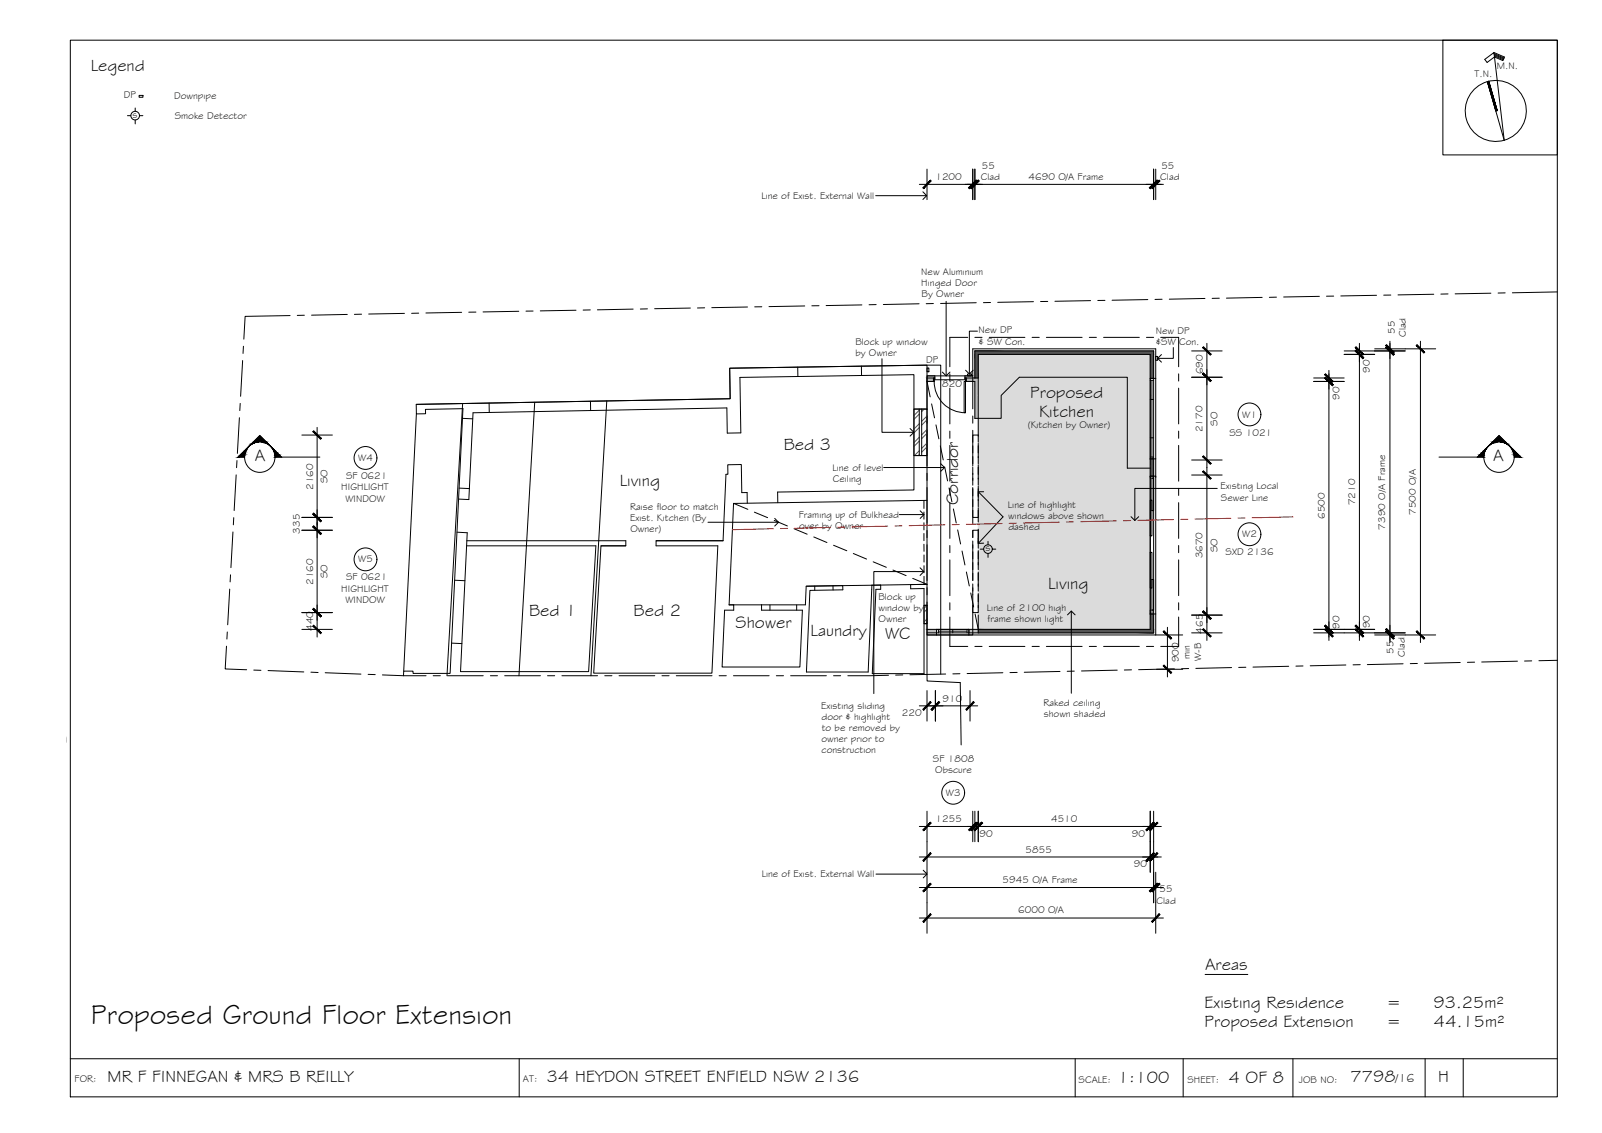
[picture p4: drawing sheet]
<svg xmlns="http://www.w3.org/2000/svg" width="420mm" height="297mm" viewBox="0 0 420 297" stroke-linecap="round" stroke-linejoin="round" font-family="sans-serif">
<!-- layer: HATCH -->
<g fill="#bababa" stroke="#bababa" stroke-width=".26">
<path d="M255.1 99.1l1.5 .9v-.9zM255.1 99.1l1.5 .9h-1.5z"/>
<path d="M253.4 99.1l1.7 .9v-.9zM253.4 99.1l1.7 .9h-1.7z"/>
<path d="M243.1 99.1l1.7 .9v-.9zM243.1 99.1l1.7 .9h-1.7z"/>
<path d="M255.7 100l.9 9.7v-9.7zM255.7 100l.9 9.7h-.9z"/>
<path d="M255.1 165l1.5 .9v-.9zM255.1 165l1.5 .9h-1.5z"/>
<path d="M254.1 165l1 .9v-.9zM254.1 165l1 .9h-1z"/>
<path d="M243.1 165l2.5 .9v-.9zM243.1 165l2.5 .9h-2.5z"/>
</g>
<g fill="#dbdbdb" stroke="#dbdbdb" stroke-width=".26">
<path d="M256.6 131.1h45.1v5.3z"/>
<path d="M256.6 92.9l45.1 6v-6zM256.6 92.9l45.1 6h-45.1z"/>
<path d="M295.7 98.9l6 .3v-.3zM295.7 98.9l6 .3h-6z"/>
<path d="M267.3 98.9l28.4 .3v-.3zM267.3 98.9l28.4 .3h-28.7z"/>
<path d="M295.7 99.2l6 4.5v-4.5zM295.7 99.2l6 4.5h-6z"/>
<path d="M267 99.2l28.7 4.5v-4.5zM262.6 103.7l4.4-4.5 28.7 4.5z"/>
<path d="M256.6 98.9l6 4.8 4.7-4.8zM256.6 98.9l6 4.8h-6z"/>
<path d="M295.7 103.7l6 6v-6zM295.7 103.7l6 6h-6z"/>
<path d="M262.6 103.7l33.1 6v-6zM262.6 103.7l33.1 6h-33.1z"/>
<path d="M256.6 103.7l6 6v-6zM256.6 103.7l6 6h-6z"/>
<path d="M295.7 109.7l6 10.6v-10.6zM295.7 109.7l6 10.6h-6z"/>
<path d="M256.6 109.7l39.1 10.6v-10.6zM256.6 109.7l39.1 10.6h-39.1z"/>
<path d="M295.7 120.3l6 2.4v-2.4zM295.7 120.3l6 2.4h-6z"/>
<path d="M256.6 120.3l39.1 2.4v-2.4zM256.6 120.3l39.1 2.4h-39.1z"/>
<path d="M256.6 122.7l45.1 2.1v-2.1zM256.6 122.7l45.1 2.1h-45.1z"/>
<path d="M256.6 124.8l45.1 6.3v-6.3zM256.6 124.8l45.1 6.3h-45.1z"/>
<path d="M256.6 131.1v5.3h45.1zM256.6 136.4h45.1l-45.1 1zM256.6 137.4h45.1v-1z"/>
<path d="M256.6 137.4l45.1 23.6v-23.6zM256.6 137.4l45.1 23.6h-45.1z"/>
<path d="M256.6 161l45.1 4v-4zM256.6 161l45.1 4h-45.1z"/>
</g>
<g fill="#545454" stroke="#545454" stroke-width=".26">
<path d="M243.1 99.2v.3z"/>
<path d="M243.1 99.5v.5z"/>
<path d="M302.1 119.8v.5z"/>
<path d="M302.4 119.8v.5z"/>
<path d="M255.7 92l46.9 .9v-.9zM255.7 92l46.9 .9h-46.9z"/>
<path d="M255.7 92.9l.9 6.2v-6.2zM255.7 92.9l.9 6.2h-.9z"/>
<path d="M301.7 92.9l.9 6.3v-6.3zM301.7 92.9l.9 6.3h-.9z"/>
<path d="M301.7 120.3l.9 4.5v-4.5zM301.7 120.3l.9 4.5h-.9z"/>
<path d="M301.7 161l.9 4v-4zM301.7 161l.9 4h-.9z"/>
<path d="M256.6 165l46 .9v-.9zM256.6 165l46 .9h-46z"/>
</g>
<!-- layer: BORDER -->
<g fill="none" stroke="#000" stroke-width=".26">
<path d="M18.4 10.5h390v277.1h-390zM378.4 10.5h30v30.1h-30zM391.8 13.8l2.8 1.2-.4 .9-2.2-1-2 1.5-.6-.8 2.4-1.8 2.7 23-4.4-15.4M391.8 14.1l2.7 1.1M391.9 14.3l2.5 1.1M391.9 14.6l2.4 1.1M390.5 21.3l2.2 7.7M18.4 277.6h390M136.2 277.6v10M282 277.6v10M310.3 277.6v10M339.1 277.6v10"/>
<path d="M373.8 277.6v10M383.8 277.6v10"/>
<circle cx="392.3" cy="29.1" r="8"/>
</g>
<!-- layer: SERVICES -->
<g fill="none" stroke="#000" stroke-width=".26">
<path d="M33.4 30.3h.9M35.5 28.3v.9M35.5 31.4v1.1M36.5 25h1v.5h-1zM36.6 30.3h.9M243.1 96.5h.5v1h-.5zM253.8 98.1h.9v.4h-.9zM303.1 93.4h.5v1.1h-.5zM257.1 144h.9M259.1 141.9v.9M259.1 145.1v1M260.3 144h.9"/>
<circle cx="35.5" cy="30.3" r="1.13"/>
<circle cx="259.1" cy="144" r="1.13"/>
</g>
<!-- layer: EXISTING -->
<g fill="none" stroke="#000" stroke-width=".26">
<path d="M209.2 96.3l.1 2.4M225.9 96l.1 2.4M121.3 109.7l2.7 .1M128.3 105.7v2.4M154.9 105.2v2.4M239.7 119.4h3.4M239.7 107.2h3.4M119.9 139.5l2.6 .2-1.7 36.4h33.6l1.9-33h-33.9M120.3 130.8l2.7 .2 1.1-22.8 66.5-1.3 .1 6.7 3.6-.1-.2-14.6 45.6-.7v30.3l-35.8 .5 .1 2.8M120.4 128l2.7 .1M196 131.9l-.1-2.8-1.4 .1-.1-7.4h-3.5v2.5h-.5l-.8 17.5M243.1 131.2l-50.7 .8-1.2 26.6"/>
<path d="M119.2 152.1l2.7 .1M122.4 141.8h41.7v1.3h-6.5l-1.9 33.4h31l1.6-33.4h-16.2v-1.3h17.5M157.6 143.1h6.5M172.1 141.8h17.5M191.2 158.6h1.2v1.4h-2.4l-.6 14.9h20.4l.6-14.9h-10.7v-1.4M201.9 158.6v1.4M208.9 158.6v1.4M213.7 153.7v1.1M218.5 153.6v1.1M228.7 153.4l-1 22.8h-16.2l.9-21.4 8.7-.2-.1-1.1-9.6 .2-.2 4.9h-20M228.7 153.4l14.4-.2-4.3 .1 .1 1.1 3.4-.1v22.3h-13.5l.9-22.1h1.3v-1.1zM228.7 153.4l-17.1 .3"/>
<path d="M242.3 158.7h.8M105.8 177.1l.1-1.1h2.4v.5h9.8l3.3-69.4-9.8 .2v1.2h-2.4v-2.5l82.3-1.5-.1-8 51.7-.8v82.8l8.7 .5 .3 16.3M118.4 168.6l2.7 .1M242.3 163.5h.8"/>
</g>
<!-- layer: INSULCLAD -->
<path d="M243.1 98.5h2.1v.6M253.1 99.1v-.6h2v-7h48v7.7M303.1 120.3v4.9M243.1 166.5h2.5M303.1 161v5.5h-49" fill="none" stroke="#000" stroke-width=".26"/>
<!-- layer: ROOFPLAN NEW -->
<g fill="none" stroke="#000" stroke-width=".26">
<path d="M249.1 98v1.9M253.8 88.4h-4.7v7.8M255.7 88.4h1.9M259.4 88.4h9.4M270.7 88.4h1.9M274.4 88.4h9.4M285.7 88.4h1.9M289.4 88.4h9.4M300.7 88.4h1.9M304.4 88.4h4.7v7.8M309.1 98v1.9M243.1 107.2v-8.7h12v8.7"/>
<path d="M243.1 109.1v1.8M243.1 112.8v9.4M249.1 101.8v9.3M249.1 113v1.9M249.1 116.8v9.3M255.1 109.1v1.8M255.1 112.8v9.4M309.1 101.8v9.3M309.1 113v1.9M309.1 116.8v9.3M243.1 124.1v1.9M243.1 127.8v9.4"/>
<path d="M243.1 139.1v1.8M249.1 128v1.9M249.1 131.8v9.4M255.1 124.1v1.9M255.1 127.8v9.4M255.1 139.1v1.8M309.1 128v1.9M309.1 131.8v9.4M243.1 157.8v8.7h12v-8.7M243.1 142.8v9.4M243.1 154.1v1.8M249.1 143v1.9"/>
<path d="M249.1 146.8v9.4M249.1 158v1.9M255.1 142.8v9.4M255.1 154.1v1.8M309.1 143v1.9M309.1 146.8v9.4M309.1 158v1.9M249.1 161.8v7.7h4.7M255.7 169.5h1.9M259.4 169.5h9.4M270.7 169.5h1.9M274.4 169.5h9.4"/>
<path d="M285.7 169.5h1.9M289.4 169.5h9.4M300.7 169.5h1.9M309.1 161.8v7.7h-4.7"/>
</g>
<!-- layer: NEWWORK -->
<g fill="none" stroke="#000" stroke-width=".26">
<path d="M243.1 99.1h2.1M244.8 99.1v.9M245.2 99.6h7.9M253.1 99.1h2.6v-7.1h46.9v7.2M253.4 99.1v.9M303.1 99.2h-1.4v-6.3h-45.1v16.8h-.9v-9.7h-2.5M243.1 100h1.9M301.7 124.8h1.4M302.6 120.3v4.9M303.1 120.3h-1.4v4.9M243.1 165.9h2.5M243.1 165h2.5v1.5"/>
<path d="M254.1 165v1.5M302.6 161v4.9h-48.5M303.1 161h-1.4v4h-47.6"/>
</g>
<!-- layer: 0.13 -->
<g fill="none" stroke="#000" stroke-width=".26">
<path d="M255.7 99.1h.9M243.1 100l.9 4M244.3 105.9l.8 3.7M245 100a8.1 8.1 0 0 0 8.2 8.2M245.5 111.4l.7 3.7M246.6 116.9l.8 3.7M255.1 116.9v1.9M255.1 119.7v1.9M256.6 114.1h-1.5v1.8M256.6 109.7v6.2M256.6 116.2v5.4M192.4 132l3.7 1.5"/>
<path d="M197.9 134.3l3.4 1.4M203.1 136.4l3.4 1.5M208.2 138.6l3.5 1.5M242.3 131.2v2.1M242.3 134.2v1.9M242.3 137v1.9M242.3 139.9v1.8M247.8 122.4l.7 3.7M248.9 127.9l.8 3.7M250 133.4l.8 3.7M251.2 138.9l.7 3.7M255.1 133.8v1.9h1.5v-1.9"/>
<path d="M255.1 122.5v1.9M255.1 125.3v1.9M255.1 128.1v1.9M255.1 131v1.8M256.6 139h-1.5v1.9M256.6 121.8v5.4M256.6 127.5v5.3M256.6 133.1v3.8M256.6 138.7v5M213.4 140.8l3.5 1.4M218.6 143l3.5 1.4M223.8 145.1l3.5 1.5"/>
<path d="M229 147.3l3.5 1.4M234.2 149.5l3.4 1.4M239.4 151.6l3.7 1.6M242.3 142.7v1.8M242.3 145.5v1.9M242.3 148.3v1.9M242.3 151.1v2.1M252.3 144.5l.8 3.6M253.5 150l.7 3.6M254.6 155.5l.8 3.6M255.1 158.7v1.9h1.5v-1.9M255.1 141.8v1.9"/>
<path d="M255.1 144.6v1.9M255.1 147.5v1.8M255.1 150.3v1.9M255.1 153.1v1.9M255.1 155.9v1.9M256.6 144.3v5M256.6 150v5M256.6 155.6v3.8M255.7 161l.9 4M256.6 161.2v4.7"/>
</g>
<!-- layer: SECTION POINT -->
<g fill="#000" stroke="#000" stroke-width=".26">
<path d="M64.9 117.4l.4-.4zM65.7 116.6l.5-.3zM66.5 115.8l1.6-1.6 1.7 1.6zM70.6 116.6l.4 .4zM71 117l.4 .4zM390.3 117l-.4 .4zM390.7 116.6l-.4 .4zM391.5 115.8l1.7-1.6 1.6 1.6zM395.1 116.3l.5 .3zM396 117l.4 .4z"/>
<path d="M63 119.3h1.2l-1.7 .5zM62.5 119.8h1.6l.1-.5z"/>
<path d="M63.5 118.8h.8l-1.3 .5zM63 119.3h1.2l.1-.5z"/>
<path d="M64 118.3h.5l-1 .5zM63.5 118.8h.8l.2-.5z"/>
<path d="M64 118.3l.7-.5zM64 118.3h.5l.2-.5z"/>
<path d="M64.9 117.4l-.4 .4zM64.5 117.8l.5-.4z"/>
<path d="M66 116.3l.2-.2h.5zM66 116.3l.7-.2z"/>
<path d="M65.7 116.6l.5-.3zM65.7 116.6l-.4 .4z"/>
<path d="M66.2 116.1l.2-.2h.9zM66.2 116.1l1.1-.2z"/>
<path d="M66.5 115.8h1.4zM66.4 115.9l1.5-.1z"/>
<path d="M68.4 115.8h1.4zM69 115.9h.9z"/>
<path d="M69 115.9h.9l-.4 .2zM69.5 116.1h.5l-.1-.2z"/>
<path d="M69.5 116.1h.5l.1 .2zM70 116.1l.1 .2h.2z"/>
<path d="M70.1 116.3l.5 .3zM70.3 116.3l.3 .3z"/>
<path d="M71.3 117.4l.3 .4zM71.4 117.4l.2 .4h.2z"/>
<path d="M71.6 117.8h.2v.5zM71.8 117.8v.5h.5z"/>
<path d="M71.8 118.3h.5l-.3 .5zM72.3 118.3l-.3 .5h.8z"/>
<path d="M72 118.8h.8l-.7 .5zM72.1 119.3h1.2l-.5-.5z"/>
<path d="M72.1 119.3h1.2l-1.2 .5zM72.1 119.8h1.7l-.5-.5z"/>
<path d="M388 119.3l1.2 .5v-.5zM388 119.3l1.2 .5h-1.7z"/>
<path d="M388.5 118.8l.7 .5 .1-.5zM388 119.3l.5-.5 .7 .5z"/>
<path d="M389 118.3l.3 .5 .2-.5zM389 118.3l.3 .5h-.8z"/>
<path d="M389.5 117.8v.5l.2-.5zM389 118.3l.5-.5v.5z"/>
<path d="M389.9 117.4l-.2 .4zM389.5 117.8l.4-.4-.2 .4z"/>
<path d="M391 116.3l-.2 .3 .4-.3zM391 116.3l-.3 .3z"/>
<path d="M391.3 116.1l-.1 .2 .6-.2zM391 116.3l.3-.2-.1 .2z"/>
<path d="M391.4 115.9l.4 .2 .5-.2zM391.4 115.9l.4 .2h-.5z"/>
<path d="M391.5 115.8h1.4zM391.5 115.8l.8 .1z"/>
<path d="M393.4 115.8l1.5 .1zM393.4 115.8l1.5 .1z"/>
<path d="M394 115.9l1.1 .2-.2-.2zM394 115.9l1.1 .2z"/>
<path d="M394.6 116.1l.7 .2-.2-.2zM394.6 116.1l.7 .2z"/>
<path d="M395.1 116.3l.5 .3zM395.5 116.6l.5 .4z"/>
<path d="M396.3 117.4l.5 .4zM396.3 117.4l.5 .4z"/>
<path d="M396.6 117.8l.7 .5zM396.6 117.8l.7 .5h-.5z"/>
<path d="M396.8 118.3l1 .5-.5-.5zM396.8 118.3l1 .5h-.8z"/>
<path d="M397 118.8l1.3 .5-.5-.5zM397 118.8l1.3 .5h-1.2z"/>
<path d="M397.1 119.3l1.7 .5-.5-.5zM397.1 119.3l1.7 .5h-1.6z"/>
</g>
<g fill="none" stroke="#000" stroke-width=".26">
<path d="M64.1 119.8h-1.6l5.6-5.6 5.7 5.6M72.1 119.8h11.8M377.4 119.8h11.8M387.5 119.8l5.7-5.6 5.6 5.6h-1.6"/>
<circle cx="68.1" cy="119.8" r="4"/>
<circle cx="393.1" cy="119.8" r="4"/>
</g>
<!-- layer: ROOFPLAN EXIST. -->
<path d="M109.2 106l82.3-1.5-.1-8 55.3-.8v81M109.2 108.5l-3.3 67.5M121.3 105.8l-4.1 71.4M140.2 105.5l-4.1 71.7M159.1 105.1l-4.1 72.1" fill="none" stroke="#000" stroke-width=".26"/>
<!-- layer: WINDOWS -->
<g fill="none" stroke="#000" stroke-width=".26">
<path d="M301.7 99.2h.9v21.1h-.9zM301.7 99.7h.9M301.7 99.2v21.1M302.1 99.7v20.1M303.1 99.2v21.1M301.7 104.7h.9M301.7 114.8h.9M301.7 119.8h.9M301.7 124.8h.9v36.2h-.9zM301.7 131.1h.4v9.4h-.4zM301.7 124.8v36.2M301.7 125.3h.9"/>
<path d="M302.1 125.3h.5v8.6h-.5zM303.1 124.8v36.2M301.7 144.8h.4v9.4h-.4zM301.7 160h.9M302.1 151.9h.5v8.1h-.5zM245.6 165h8.5v.9h-8.5zM245.6 165h8.5M245.6 166.5h8.5M246.1 165v.9M246.1 165.5h7.5M249.9 165v.9M253.6 165v.9"/>
<path d="M301.7 160.5h.9"/>
<circle cx="327.7" cy="108.7" r="3"/>
<circle cx="95.9" cy="120.1" r="3"/>
<circle cx="95.9" cy="146.6" r="3"/>
<circle cx="327.7" cy="140.1" r="3"/>
<circle cx="250" cy="207.8" r="3"/>
</g>
<!-- layer: MASK -->
<path d="M252.9 100l.3 8.2v-8.2zM252.9 100l.3 8.2h-.3z" fill="#fff" stroke="#fff" stroke-width=".26"/>
<path d="M252.9 100h.3v8h-.3z" fill="none" stroke="#fff" stroke-width=".26"/>
<!-- layer: DOORS -->
<path d="M244.8 99.1h.4l-.2 .9h-.2zM253.1 99.1h.3v.9h-.2zM252.9 100h.3v8.2h-.3z" fill="none" stroke="#000" stroke-width=".26"/>
<!-- layer: WORK BY OWNER -->
<path d="M239.7 107.2h3.4v12.2h-3.4zM241.1 107.2v12.2M241.7 107.2v12.2M256.6 109.7h6v-6l4.7-4.8h28.4v23.8h6M242.3 158.7h.8v4.8h-.8z" fill="none" stroke="#000" stroke-width=".26"/>
<!-- layer: HATCH -->
<g fill="none" stroke="#545454" stroke-width=".26">
<path d="M241.1 119.2l-.3 .2M241.1 115.6l-1.4 1.4M241.1 112.1l-1.4 1.4M241.1 108.6l-1.4 1.4M241.1 118.2l-1.3 1.2M241.1 114.6l-1.4 1.4M241.1 111.1l-1.4 1.4M241.1 107.5l-1.4 1.4M242.4 107.2l-.7 .7M243.1 117.2l-1.4 1.3M243.1 113.6l-1.4 1.4M243.1 110.1l-1.4 1.4"/>
<path d="M243.1 116.2l-1.4 1.4M243.1 112.6l-1.4 1.4M243.1 109.1l-1.4 1.4M243.1 159.7l-.8 .8M243.1 158.7l-.8 .8M243.1 163.3l-.2 .2M243.1 162.3l-.8 .7"/>
</g>
<!-- layer: DIMENSION -->
<g fill="none" stroke="#000" stroke-width=".26">
<path d="M241.1 48.3h64M243.1 44.3v8M255.1 44.3v8M255.7 44.3v8M302.6 44.3v8M303.1 44.3v8M312.5 92h8M312.5 98.9h8M316.5 90v10.9M316.5 96.9v66.4M344.5 99.1h8M348.5 97.1v70.8"/>
<path d="M352.5 92.9h8M352.5 92h16M356.5 90v77.9M360.5 91.5h16M364.5 89.5v79M372.5 89.5v79M79.2 114.1h8M83.2 112v50.6M344.5 100h8M79.2 139h8M79.2 135.7h8M312.5 120.6h8"/>
<path d="M312.5 124.5h8M83.2 158.6v8.4M316.5 159.3v8.6M79.2 165h8M79.2 160.6h8M303.1 166.5h7.1M303.3 175.5h6.9M306.2 164.5v13M312.5 165.9h8M312.5 161.3h8M344.5 165.9h24M344.5 165h16"/>
<path d="M360.5 166.5h16M241.1 185.1h15.3M243.1 181.1v8M245.3 181.1v8M254.4 181.1v8M241.1 216.7h63.5M243.1 212.7v32M255.1 212.7v8M255.7 212.7v8M256.6 212.7v8M301.7 212.7v16M302.6 212.7v24"/>
<path d="M241.1 224.7h63.5M241.1 232.7h64M303.1 228.7v16M241.1 240.7h64"/>
</g>
<!-- layer: 0 -->
<g fill="#000" stroke="#000" stroke-width=".26">
<path d="M244 47.2l-1.8 2.2 2-2zM244 47.2l-1.8 2.2-.2-.2z"/>
<path d="M254 49.2l.2 .2 1.8-2.2zM256 47.2l.2 .2-2 2z"/>
<path d="M254 49.2l.2 .2 1.8-2.2zM256 47.2l.2 .2-2 2z"/>
<path d="M256.6 47.2l-1.8 2.2 2-2zM254.6 49.2l2-2-1.8 2.2z"/>
<path d="M256.6 47.2l-1.8 2.2 2-2zM254.6 49.2l2-2-1.8 2.2z"/>
<path d="M301.5 49.2l.2 .2 1.8-2.2zM303.5 47.2l.2 .2-2 2z"/>
<path d="M301.5 49.2l.2 .2 1.8-2.2zM303.5 47.2l.2 .2-2 2z"/>
<path d="M304 47.2l-1.8 2.2 2-2zM302 49.2l2-2-1.8 2.2z"/>
<path d="M315.6 90.9l-.2 .2 2.2 1.8zM315.4 91.1l2.2 1.8-.2 .2z"/>
<path d="M347.4 98.2l2.2 1.8-2-2zM347.4 98.2l2.2 1.8-.2 .2z"/>
<path d="M355.6 90.9l-.2 .2 2.2 1.8zM355.4 91.1l2.2 1.8-.2 .2z"/>
<path d="M355.4 92l2 2 .2-.2zM355.4 92l.2-.2 2 2z"/>
<path d="M355.4 92l2 2 .2-.2zM355.4 92l.2-.2 2 2z"/>
<path d="M363.4 90.6l2.2 1.7-1.9-1.9zM363.4 90.6l2.2 1.7-.2 .3z"/>
<path d="M363.4 91.1l2 2 .2-.2zM363.4 91.1l.3-.2 1.9 2z"/>
<path d="M363.4 91.1l2 2 .2-.2zM363.4 91.1l.3-.2 1.9 2z"/>
<path d="M371.4 90.6l2 2 .2-.3zM371.4 90.6l.3-.2 1.9 1.9z"/>
<path d="M82.1 113.1l2 2.1 .2-.3zM82.1 113.1l.2-.2 2 2z"/>
<path d="M315.6 119.5l-.2 .2 2.2 1.8zM315.4 119.7l2.2 1.8-.2 .2z"/>
<path d="M315.4 98l2 2 .2-.2zM315.6 97.8l2 2-2.2-1.8z"/>
<path d="M315.4 98l2 2 .2-.2zM315.6 97.8l2 2-2.2-1.8z"/>
<path d="M347.4 99.1l2 2 .2-.2zM347.4 99.1l.2-.2 2 2z"/>
<path d="M347.4 99.1l2 2 .2-.2zM347.4 99.1l.2-.2 2 2z"/>
<path d="M82.3 137.9l-.2 .2 2.2 1.8zM82.1 138.1l2.2 1.8-.2 .2z"/>
<path d="M82.3 134.5l-.2 .3 2.2 1.8zM82.1 134.8l2.2 1.8-.2 .2z"/>
<path d="M82.1 134.8l2 2 .2-.2zM82.1 134.8l.2-.3 2 2.1z"/>
<path d="M315.4 123.6l2 2 .2-.2zM315.6 123.4l2 2-2.2-1.8z"/>
<path d="M82.3 159.5l-.2 .2 2.2 1.8zM82.1 159.7l2.2 1.8-.2 .2z"/>
<path d="M82.3 159.5l-.2 .2 2.2 1.8zM82.1 159.7l2.2 1.8-.2 .2z"/>
<path d="M82.1 138.1l2 2 .2-.2zM82.1 138.1l.2-.2 2 2z"/>
<path d="M82.1 164.1l2 2 .2-.2zM82.1 164.1l.2-.2 2 2z"/>
<path d="M305.1 174.6l2.2 1.8-2-2zM305.1 174.6l2.2 1.8-.2 .2z"/>
<path d="M305.1 165.6l2 2 .2-.2zM305.1 165.6l.2-.2 2 2z"/>
<path d="M315.6 160.2l-.2 .2 2.2 1.8zM315.4 160.4l2.2 1.8-.2 .2z"/>
<path d="M315.6 160.2l-.2 .2 2.2 1.8zM315.4 160.4l2.2 1.8-.2 .2z"/>
<path d="M315.4 165l2 2 .2-.2zM315.4 165l.2-.2 2 2z"/>
<path d="M347.6 163.9l-.2 .2 2.2 1.8zM347.4 164.1l2.2 1.8-.2 .2z"/>
<path d="M347.6 163.9l-.2 .2 2.2 1.8zM347.4 164.1l2.2 1.8-.2 .2z"/>
<path d="M347.4 165l2 2 .2-.2zM347.4 165l.2-.2 2 2z"/>
<path d="M355.6 163.9l-.2 .2 2.2 1.8zM355.4 164.1l2.2 1.8-.2 .2z"/>
<path d="M355.6 163.9l-.2 .2 2.2 1.8zM355.4 164.1l2.2 1.8-.2 .2z"/>
<path d="M355.4 165l2 2 .2-.2zM355.4 165l.2-.2 2 2z"/>
<path d="M363.4 165l2.2 1.8-1.9-2zM363.4 165l2.2 1.8-.2 .2z"/>
<path d="M363.4 165l2.2 1.8-1.9-2zM363.4 165l2.2 1.8-.2 .2z"/>
<path d="M363.4 165.6l2 2 .2-.2zM363.4 165.6l.3-.2 1.9 2z"/>
<path d="M371.7 165.4l-.3 .2 2.2 1.8zM371.4 165.6l2.2 1.8-.2 .2z"/>
<path d="M244.2 186l.2 .2 1.8-2.2zM246.2 184l.2 .2-2 2z"/>
<path d="M244 184l-1.8 2.2 2-2zM244 184l-1.8 2.2-.2-.2z"/>
<path d="M246.2 184l-1.8 2.2 2-2zM246.2 184l-1.8 2.2-.2-.2z"/>
<path d="M253.3 186l.2 .2 1.8-2.2zM255.3 184l.2 .2-2 2z"/>
<path d="M244 215.6l-1.8 2.2 2-2zM244 215.6l-1.8 2.2-.2-.2z"/>
<path d="M254 217.6l.2 .2 1.8-2.2zM256 215.6l.2 .2-2 2z"/>
<path d="M254.6 217.6l.2 .2 1.8-2.2zM256.6 215.6l.2 .2-2 2z"/>
<path d="M257.5 215.6l-1.8 2.2 2-2zM255.5 217.6l2-2-1.8 2.2z"/>
<path d="M257.5 215.6l-1.8 2.2 2-2zM255.5 217.6l2-2-1.8 2.2z"/>
<path d="M300.6 217.6l.2 .2 1.8-2.2zM302.6 215.6l.2 .2-2 2z"/>
<path d="M300.6 217.6l.2 .2 1.8-2.2zM302.6 215.6l.2 .2-2 2z"/>
<path d="M303.5 215.6l-1.8 2.2 2-2zM301.5 217.6l2-2-1.8 2.2z"/>
<path d="M244 223.6l-1.8 2.2 2-2zM244 223.6l-1.8 2.2-.2-.2z"/>
<path d="M244 231.6l-1.8 2.2 2-2zM244 231.6l-1.8 2.2-.2-.2z"/>
<path d="M244 239.6l-1.8 2.2 2-2zM244 239.6l-1.8 2.2-.2-.2z"/>
<path d="M300.6 225.6l.2 .2 1.8-2.2zM302.6 223.6l.2 .2-2 2z"/>
<path d="M300.6 225.6l.2 .2 1.8-2.2zM302.6 223.6l.2 .2-2 2z"/>
<path d="M301.5 233.6l.2 .2 1.8-2.2zM303.5 231.6l.2 .2-2 2z"/>
<path d="M301.5 233.6l.2 .2 1.8-2.2zM303.5 231.6l.2 .2-2 2z"/>
<path d="M303.5 223.6l-1.8 2.2 2-2zM301.5 225.6l2-2-1.8 2.2z"/>
<path d="M304 231.6l-1.8 2.2 2-2zM302 233.6l2-2-1.8 2.2z"/>
<path d="M302 241.6l.2 .2 1.8-2.2zM304 239.6l.2 .2-2 2z"/>
</g>
<g fill="none" stroke="#000" stroke-width=".26">
<path d="M229.7 51.3h13.3M242 50.3l1 1-1 1M248.1 79v19.5M231.3 94.1v19.2h8.4M247.1 97.6l1 .9 1.1-.9M253.2 97.1l1 1 1-1M256.4 86.8h-2.2v11.3M304.6 93l-1 1 1 .9M307.7 91.1v2.9h-4.1M238.7 112.3l1 1-1 1M185.7 136.9h18.5M203.2 135.9l1 1-1 1"/>
<path d="M231.8 122.6h15.9M235.9 134.9h6.4M241.3 133.9l1 1-1 1M246.7 121.6l1 1-1 1M256.6 128.9l6.5 6.6-6.5 7M258 128.9h-1.4v1.4M296.6 135.5l1 1 1-1M319.2 128.1h-21.6v8.4M241.3 148.9l1 1-1 1M242.3 149.9h-13.1v31.9M256.5 141l.1 1.5 1.4-.1M280 161.2l1-1 1 1"/>
<path d="M281 160.2v21.6M229.8 229.2h13.3M242.1 228.1l1 1.1-1 1"/>
</g>
<!-- layer: BOUNDARY -->
<g fill="none" stroke="#000" stroke-width=".26">
<path d="M226 79.9l-9.3 .2M229.8 79.9h-1.9M241.1 79.6l-9.4 .2M244.8 79.6h-1.9M256 79.4l-9.3 .2M259.8 79.3h-1.9M271 79.1l-9.3 .2M274.8 79l-1.9 .1M286 78.8l-9.3 .2M289.8 78.8h-1.9M301 78.5l-9.3 .2M304.8 78.5h-1.9"/>
<path d="M316 78.2l-9.3 .2M319.8 78.2h-1.9M331 78l-9.3 .2M334.8 77.9h-1.9M346 77.7l-9.3 .2M349.8 77.6l-1.9 .1M361 77.4l-9.4 .2M364.8 77.4h-1.9M376 77.1l-9.3 .2M379.8 77.1h-1.9M391 76.9l-9.4 .1M394.8 76.8h-1.9"/>
<path d="M408.4 76.5l-11.8 .3M63.6 94.5l-.5 9.4M63.8 90.8l-.1 1.9M76.1 82.7l-11.8 .2-.3 6M79.8 82.6l-1.8 .1M91.1 82.4l-9.4 .2M94.8 82.4h-1.9M106.1 82.2l-9.4 .1M109.8 82.1h-1.8M121.1 81.9l-9.4 .2M124.8 81.8h-1.9M136.1 81.6l-9.4 .2"/>
<path d="M139.8 81.5l-1.8 .1M151.1 81.3l-9.4 .2M154.8 81.3h-1.9M166.1 81l-9.4 .2M169.8 81h-1.9M181.1 80.8l-9.4 .1M184.8 80.7h-1.9M196.1 80.5l-9.4 .2M199.8 80.4h-1.9M211.1 80.2l-9.4 .2M214.8 80.2h-1.9M62.8 109.5l-.5 9.4"/>
<path d="M63 105.8l-.1 1.8M61.1 139.5l-.5 9.3M61.3 135.7l-.1 1.9M61.9 124.5l-.5 9.4M62.2 120.7l-.2 1.9M60.2 154.4l-.5 9.4M60.5 150.7l-.1 1.9M59.4 169.4l-.3 6 5.6 .2M59.6 165.7l-.1 1.8M66.6 175.7h1.8M70.3 175.8l9.4 .4M81.5 176.2l1.9 .1"/>
<path d="M85.3 176.4l9.4 .3M96.5 176.8l1.9 .1M100.3 176.9l11.4 .3M113.6 177.2h1.9M117.4 177.2h9.3M128.6 177.2h1.9M132.4 177.2h9.3M143.6 177.2h1.9M147.4 177.2h9.3M158.6 177.2h1.9M162.4 177.2h9.3M173.6 177.2h1.9"/>
<path d="M177.4 177.2h9.3M188.6 177.2h1.9M192.4 177.2h9.3M203.6 177.2h1.9M207.4 177.2h9.3M218.6 177.2h1.9M233 177l-10.6 .2M236.8 176.9l-1.9 .1M248 176.7l-9.4 .2M251.8 176.6l-1.9 .1M263 176.4l-9.4 .2M266.8 176.3h-1.9"/>
<path d="M278 176l-9.4 .2M281.8 176h-1.9M293 175.7l-9.4 .2M296.8 175.6l-1.9 .1M308 175.4l-9.4 .2M311.7 175.3h-1.8M323 175l-9.4 .2M326.8 174.9l-1.9 .1M338 174.7l-9.4 .2M341.7 174.6h-1.8M353 174.3l-9.4 .3M356.8 174.3h-1.9"/>
<path d="M368 174l-9.4 .2M371.7 173.9l-1.8 .1M383 173.7l-9.4 .2M386.7 173.6h-1.8M398 173.3l-9.4 .3M401.7 173.3h-1.9M408.4 173.1l-4.8 .1"/>
</g>
<!-- layer: TEXT -->
<path d="M316.1 255.5h11.2" fill="none" stroke="#000" stroke-width=".26"/>
<!-- layer: BORDER -->
<g fill="#000" stroke="#000" stroke-width=".26">
<path d="M390.1 21.4l2.3 7.7zM390.1 21.4l.3-.1 2 7.8z"/>
<path d="M390.4 21.3l2 7.8 .3-.1zM390.4 21.3l2.3 7.7z"/>
</g>
<!-- layer: 0.13 -->
<g fill="none" stroke="#f00" stroke-width=".26">
<path d="M202.8 138.6l-10.7 .3M206.6 138.5l-1.9 .1M217.8 138.3l-9.3 .2M221.6 138.2h-1.9M232.8 137.9l-9.4 .2M236.6 137.9h-1.9M247.8 137.6l-9.4 .2M251.6 137.5l-1.9 .1M262.8 137.3l-9.4 .2M266.6 137.2h-1.9M277.8 136.9l-9.4 .2M281.5 136.8l-1.8 .1"/>
<path d="M292.8 136.6l-9.4 .2M296.6 136.5h-1.9M307.8 136.2l-9.4 .2M311.5 136.1l-1.8 .1M322.8 135.9l-9.4 .2M326.5 135.8h-1.8M339.1 135.5l-10.7 .3"/>
</g>
<text font-size="7.5" x="23.9" y="268.4">Proposed Ground Floor Extension</text>
<g font-size="4.5">
<text x="23.8" y="18.5">Legend</text>
<text x="270.2" y="104.2">Proposed</text>
<text x="272.6" y="109.2">Kitchen</text>
<text x="205.6" y="118.1">Bed 3</text>
<text x="66.9" y="120.9">A</text>
<text x="391.6" y="120.9">A</text>
<text x="162.5" y="127.5">Living</text>
<text x="251.3" y="132.4" transform="rotate(-90 251.3 132.4)">Corridor</text>
<text x="274.9" y="154.4">Living</text>
<text x="138.8" y="161.5">Bed 1</text>
<text x="166.2" y="161.5">Bed 2</text>
<text x="192.9" y="164.7">Shower</text>
<text x="212.6" y="166.7">Laundry</text>
<text x="232.2" y="167.5">WC</text>
<text x="316.1" y="254.2">Areas</text>
<text x="315.9" y="264.3">Existing Residence</text>
<text x="315.9" y="269.3">Proposed Extension</text>
<text x="363.7" y="264.3">=</text>
<text x="363.7" y="269.3">=</text>
<text x="375.9" y="264.3">93.25m²</text>
<text x="376.1" y="269.3">44.15m²</text>
<text x="28.2" y="283.6">MR F FINNEGAN &amp; MRS B REILLY</text>
<text x="143.5" y="283.6">34 HEYDON STREET ENFIELD NSW 2136</text>
<text x="293.2" y="283.9">1:100</text>
<text x="322.3" y="283.9">4 OF 8</text>
<text x="354.2" y="283.8">7798</text>
<text x="377.2" y="283.7">H</text>
</g>
<text font-size="3.2" x="366" y="283.8">/16</text>
<g font-size="2.6">
<text x="386.7" y="20.2">T.N.</text>
<text x="392.6" y="18.2">M.N.</text>
<text x="32.5" y="25.7">DP</text>
<text x="45.7" y="26">Downpipe</text>
<text x="34.8" y="30.9">s</text>
<text x="45.8" y="31.3">Smoke Detector</text>
<text x="245.3" y="47.3">1200</text>
<text x="257.2" y="47.1">Clad</text>
<text x="257.5" y="44.2">55</text>
<text x="269.8" y="47.1">4690 O/A Frame</text>
<text x="304.3" y="47.1">Clad</text>
<text x="304.6" y="44.2">55</text>
<text x="199.7" y="52">Line of Exist. External Wall</text>
<text x="241.6" y="72.2">New Aluminium</text>
<text x="241.6" y="75">Hinged Door</text>
<text x="241.7" y="78">By Owner</text>
<text x="256.6" y="87.4">New DP</text>
<text x="303.1" y="87.5">New DP</text>
<text x="365.8" y="87.6" transform="rotate(-90 365.8 87.6)">55</text>
<text x="368.8" y="88.3" transform="rotate(-90 368.8 88.3)">Clad</text>
<text x="224.3" y="93.3">by Owner</text>
<text x="224.4" y="90.4">Block up window</text>
<text x="242.9" y="95.1">DP</text>
<text x="256.8" y="90.3">&amp; SW Con.</text>
<text x="303.3" y="90.4">&amp;SW Con.</text>
<text x="247.1" y="101.6">820</text>
<text x="315.5" y="98.1" transform="rotate(-90 315.5 98.1)">690</text>
<text x="359.3" y="97.7" transform="rotate(-90 359.3 97.7)">90</text>
<text x="351.3" y="104.8" transform="rotate(-90 351.3 104.8)">90</text>
<text x="269.6" y="112.1">(Kitchen by Owner)</text>
<text x="315.4" y="113.3" transform="rotate(-90 315.4 113.3)">2170</text>
<text x="319.3" y="111.6" transform="rotate(-90 319.3 111.6)">SO</text>
<text x="325.8" y="109.5">W1</text>
<text x="322.4" y="114.2">SS 1021</text>
<text x="90.7" y="125.6">SF 0621</text>
<text x="94" y="120.9">W4</text>
<text x="218.3" y="123.5">Line of level</text>
<text x="82.1" y="128.4" transform="rotate(-90 82.1 128.4)">2160</text>
<text x="85.9" y="126.7" transform="rotate(-90 85.9 126.7)">SO</text>
<text x="89.5" y="128.6">HIGHLIGHT</text>
<text x="90.6" y="131.5">WINDOW</text>
<text x="218.4" y="126.5">Ceiling</text>
<text x="320.1" y="128.3">Existing Local</text>
<text x="320.2" y="131.3">Sewer Line</text>
<text x="165.3" y="133.6">Raise floor to match</text>
<text x="165.3" y="136.5">Exist. Kitchen (By</text>
<text x="209.5" y="135.7">Framing up of Bulkhead</text>
<text x="264.4" y="133.1">Line of highlight</text>
<text x="264.4" y="136.1">windows above shown</text>
<text x="347.5" y="136" transform="rotate(-90 347.5 136)">6500</text>
<text x="355.4" y="132.5" transform="rotate(-90 355.4 132.5)">7210</text>
<text x="371.3" y="135" transform="rotate(-90 371.3 135)">7500 O/A</text>
<text x="78.6" y="139.9" transform="rotate(-90 78.6 139.9)">335</text>
<text x="165.3" y="139.5">Owner)</text>
<text x="209.6" y="138.7">over by Owner</text>
<text x="264.5" y="139">dashed</text>
<text x="325.8" y="140.9">W2</text>
<text x="363.3" y="138.8" transform="rotate(-90 363.3 138.8)">7390 O/A Frame</text>
<text x="94" y="147.4">W5</text>
<text x="258.5" y="144.5">s</text>
<text x="315.4" y="146.4" transform="rotate(-90 315.4 146.4)">3670</text>
<text x="319.3" y="144.7" transform="rotate(-90 319.3 144.7)">SO</text>
<text x="321.4" y="145.6">SXD 2136</text>
<text x="82.1" y="153.4" transform="rotate(-90 82.1 153.4)">2160</text>
<text x="85.9" y="151.6" transform="rotate(-90 85.9 151.6)">SO</text>
<text x="89.5" y="155.1">HIGHLIGHT</text>
<text x="90.7" y="152.2">SF 0621</text>
<text x="90.6" y="158">WINDOW</text>
<text x="230.4" y="157.2">Block up</text>
<text x="230.4" y="160.1">window by</text>
<text x="258.9" y="160.1">Line of 2100 high</text>
<text x="82.1" y="165.4" transform="rotate(-90 82.1 165.4)">440</text>
<text x="230.4" y="163">Owner</text>
<text x="259" y="163.1">frame shown light</text>
<text x="315.5" y="166.1" transform="rotate(-90 315.5 166.1)">465</text>
<text x="351.3" y="164.8" transform="rotate(-90 351.3 164.8)">90</text>
<text x="359.3" y="164.7" transform="rotate(-90 359.3 164.7)">90</text>
<text x="309.1" y="173.6" transform="rotate(-90 309.1 173.6)">900</text>
<text x="312.1" y="172.8" transform="rotate(-90 312.1 172.8)">min</text>
<text x="315" y="173.3" transform="rotate(-90 315 173.3)">W-B</text>
<text x="365.5" y="171.4" transform="rotate(-90 365.5 171.4)">55</text>
<text x="368.4" y="172.2" transform="rotate(-90 368.4 172.2)">Clad</text>
<text x="215.4" y="185.8">Existing sliding</text>
<text x="247.2" y="184">910</text>
<text x="273.7" y="185.1">Raked ceiling</text>
<text x="215.4" y="188.8">door &amp; highlight</text>
<text x="215.5" y="191.7">to be removed by</text>
<text x="236.5" y="187.8">220</text>
<text x="273.8" y="188">shown shaded</text>
<text x="0" y="194.3">ector - Existing</text>
<text x="215.4" y="194.6">owner prior to</text>
<text x="215.5" y="197.5">construction</text>
<text x="244.7" y="199.7">SF 1808</text>
<text x="245.3" y="202.7">Obscure</text>
<text x="248.1" y="208.7">W3</text>
<text x="245.4" y="215.6">1255</text>
<text x="275.7" y="215.6">4510</text>
<text x="256.9" y="219.4">90</text>
<text x="296.9" y="219.4">90</text>
<text x="269" y="223.6">5855</text>
<text x="297.4" y="227.4">90</text>
<text x="199.8" y="229.9">Line of Exist. External Wall</text>
<text x="263" y="231.5">5945 O/A Frame</text>
<text x="304.1" y="234">55</text>
<text x="267" y="239.5">6000 O/A</text>
<text x="303.3" y="236.9">Clad</text>
<text x="19.6" y="283.8">FOR:</text>
<text x="137.2" y="283.6">AT:</text>
<text x="282.9" y="283.9">SCALE:</text>
<text x="311.5" y="283.9">SHEET:</text>
<text x="340.7" y="283.9">JOB NO:</text>
</g>
</svg>
